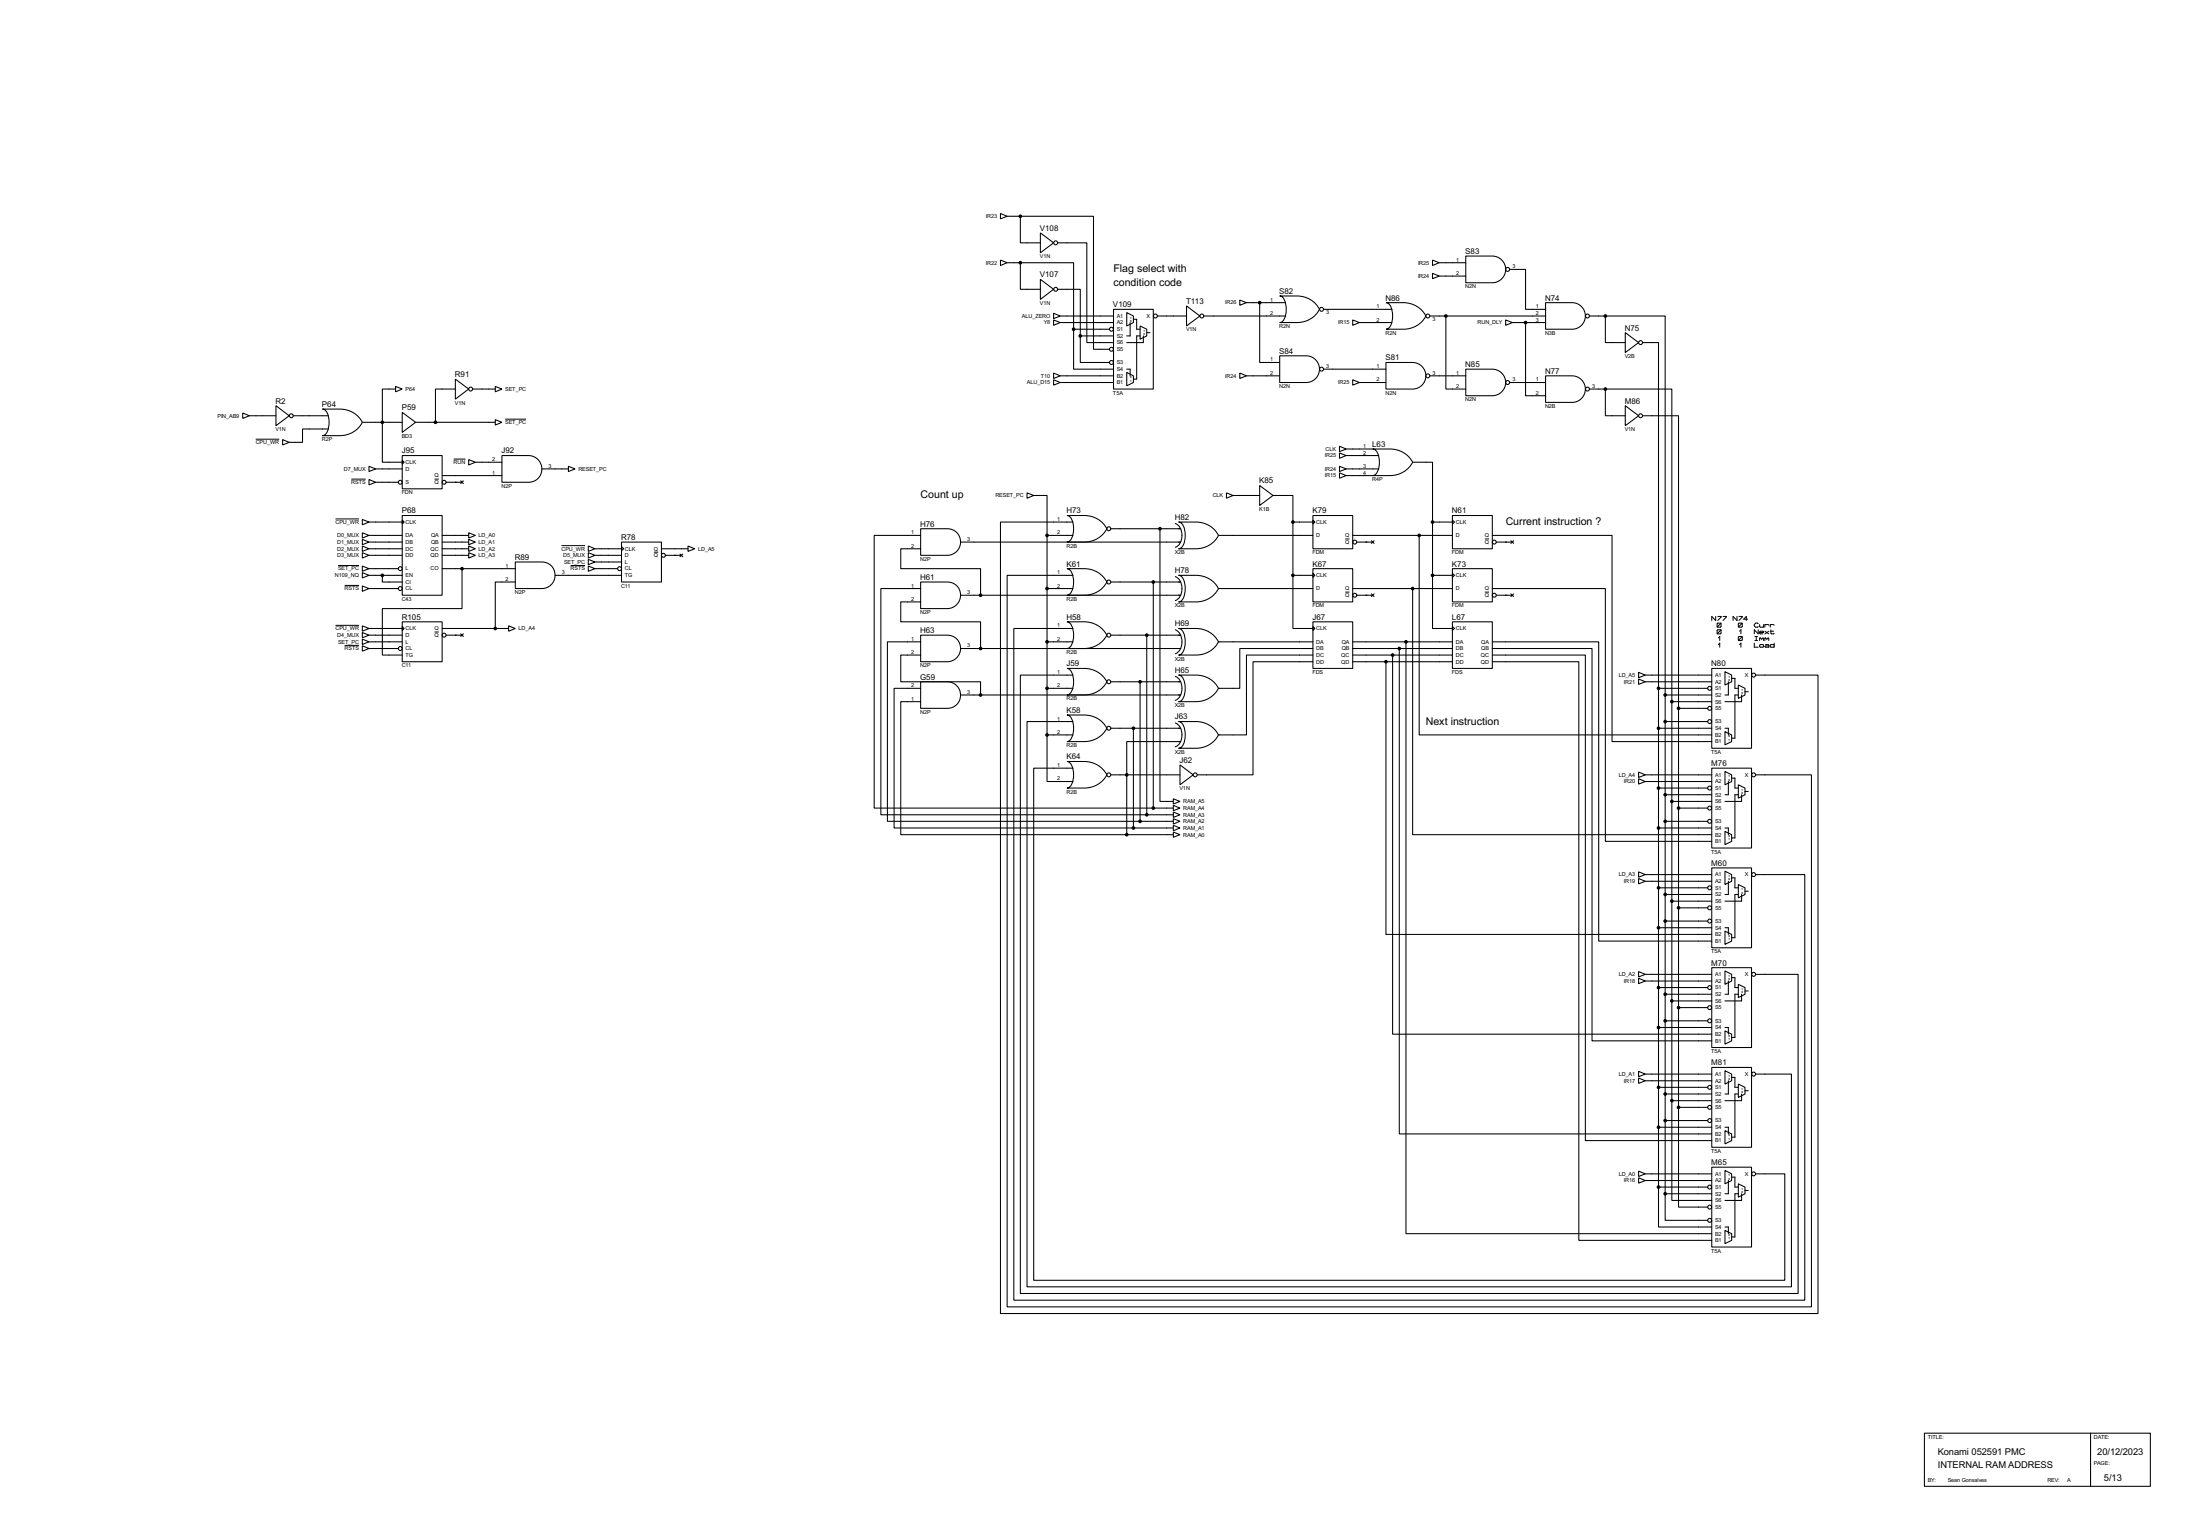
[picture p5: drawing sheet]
<svg xmlns="http://www.w3.org/2000/svg" width="841mm" height="587mm" viewBox="0 0 841 587" stroke-linecap="round" stroke-linejoin="round" font-family="sans-serif">
<g fill="none" stroke="#000" stroke-width=".4">
<path d="M382.3 99.4l2.6 1-2.6 1zM382.3 81.6l2.6 1-2.6 1zM384.9 82.6h5M389.9 82.6v10.2h7.7M389.9 82.6h28v50.8h6.1M397.6 89l5 3.8-5 3.8zM404.2 92.8h11.1v38.1h10.2M547.4 99.4l2.6 1-2.6 1zM560.1 97.8h10.2a5.1 5.1 0 0 1 5.1 5.1 5.1 5.1 0 0 1-5.1 5.1h-10.2zM384.9 100.4h5M389.9 100.4v10.1h7.7M389.9 100.4h20.4v25.4"/>
<path d="M397.6 106.7l5 3.8-5 3.9zM402.6 119.7l2.6 1-2.6 1zM404.2 110.5h8.6v17.8M425.5 118.2h15.2v30.4h-15.2zM430.6 119.4l2.5 1.3v2.5l-2.5 1.3zM453.4 116.9l5.1 3.8-5.1 3.8zM473.8 114.6l2.5 1-2.5 1zM476.3 115.6h15M481.4 115.6v22.9h7.6M489 113.1h6.6a9.5 9.5 0 0 1 8.6 5.1 9.4 9.4 0 0 1-8.6 5h-6.6a3.1 3.1 0 0 0 2.3-3.1 7.9 7.9 0 0 0-1.3-6.6zM505.8 118.2h26.1M529.6 115.6h6.6a9.5 9.5 0 0 1 8.7 5.1 9.5 9.5 0 0 1-8.7 5.1h-6.6a3.2 3.2 0 0 0 2.4-3.2 7.8 7.8 0 0 0-1.3-6.6z"/>
<path d="M547.4 104.4l2.6 1.1-2.6 1zM550 100.4h10.1M550 105.5h10.1M576.9 102.9h6.1v15.3h7.6M590.6 115.6h10.2a5.1 5.1 0 0 1 5 5.1 5.1 5.1 0 0 1-5 5.1h-10.2zM402.6 122.2l2.6 1-2.6 1.1zM405.2 120.7h20.3M405.2 123.2h20.3M410.3 125.8v15.2h15.2M410.3 125.8h13.7M412.8 128.3v10.2h11.2M412.8 128.3h12.7"/>
<path d="M431.9 123.2v5.1h-1.3M433.1 122h1.3v3.8h1.3M435.7 124.5l2.5 1.3v2.5l-2.5 1.3zM435.7 128.3h-1.3v16.5h-1.3M436.9 128.3v2.6h-6.3M438.2 127.1h1.3M442.3 120.7h11.1M460 120.7h31.3M489 135.9h10.2a5.1 5.1 0 0 1 5 5.1 5.1 5.1 0 0 1-5 5.1h-10.2zM516.9 122.2l2.6 1-2.6 1.1zM519.5 123.2h12.4M529.6 138.5h10.2a5.1 5.1 0 0 1 5.1 5 5.1 5.1 0 0 1-5.1 5.1h-10.2z"/>
<path d="M546.4 120.7h44.2M552.5 120.7v27.9h7.6M575.4 122.2l2.5 1-2.5 1.1zM577.9 123.2h12.7M583 123.2v28h7.6M607.4 120.7h6.1M613.5 120.7v10.2h7.6M613.5 120.7h22.8v144.8M621.1 127.1l5.1 3.8-5.1 3.8zM627.7 130.9h6.1v132M92.8 157.8l2.5 1-2.5 1zM95.3 158.8h10.2"/>
<path d="M105.5 155l5 3.8-5 3.8zM112.1 158.8h13.4M123.2 156.3h6.6a9.5 9.5 0 0 1 8.7 5 9.5 9.5 0 0 1-8.7 5.1h-6.6a3.2 3.2 0 0 0 2.4-3.1 7.7 7.7 0 0 0-1.3-6.6zM151.2 147.6l2.5 1-2.5 1.1zM151.2 148.6h-5.1v28h7.6M153.7 157.5l5.1 3.8-5.1 3.9zM174 144.8l5.1 3.8-5.1 3.9zM174 148.6h-7.6v12.7M180.6 148.6h8.7M189.3 147.6l2.5 1-2.5 1.1zM402.6 142.5l2.6 1.1-2.6 1zM402.6 145.1l2.6 1-2.6 1z"/>
<path d="M405.2 146.1h20.3M405.2 143.6h20.3M430.6 142.3l2.5 1.3v2.5l-2.5 1.3zM430.6 141h1.3v2.6M473.8 142.5l2.5 1.1-2.5 1zM476.3 143.6h12.7M505.8 141h23.8M516.9 145.1l2.6 1-2.6 1zM519.5 146.1h10.1M546.4 143.6h13.7M560.1 141h10.2a5.1 5.1 0 0 1 5.1 5.1 5.1 5.1 0 0 1-5.1 5.1h-10.2zM576.9 146.1h13.7"/>
<path d="M590.6 143.6h10.2a5.1 5.1 0 0 1 5 5 5.1 5.1 0 0 1-5 5.1h-10.2zM607.4 148.6h6.1M613.5 148.6v10.2h7.6M613.5 148.6h25.4v119.4M621.1 155l5.1 3.8-5.1 3.8zM627.7 158.8h13.7v111.8M108 167.9l2.5 1.1-2.5 1zM125.5 163.9h-9.9v5.1h-5.1M138.5 161.3h15.2M141 178.1l2.6 1-2.6 1zM143.6 179.1h10.1M153.7 174h15.3v12.7h-15.3z"/>
<path d="M153.7 175.8l.8 .8-.8 .7zM158.8 161.3h30.5M179.1 175.6l2.6 1-2.6 1zM181.7 176.6h10.1M189.3 160.3l2.5 1-2.5 1.1zM191.8 174h10.2a5.1 5.1 0 0 1 5.1 5.1 5.1 5.1 0 0 1-5.1 5.1h-10.2zM207.1 179.1h10.1M217.2 178.1l2.6 1-2.6 1zM511.9 170.5l2.5 1-2.5 1zM511.9 173l2.5 1-2.5 1.1zM511.9 178.1l2.5 1-2.5 1zM514.4 171.5h10.2"/>
<path d="M514.4 174h12.5M514.4 179.1h12.5M524.6 171.5h6.6a9.6 9.6 0 0 1 8.6 5.1 9.6 9.6 0 0 1-8.6 5.1h-6.6a4.5 4.5 0 0 0 2.5-5.1l-.4-2.9a2.81 2.81 0 0 0-2.1-2.2zM539.8 176.6h7.6v22.8M138.5 198.4l2.5 1-2.5 1.1zM141 183.2l2.6 1-2.6 1zM141 199.4h12.7M143.6 184.2h8.6M153.7 196.9h15.3v30.5h-15.3zM153.7 198.7l.8 .7-.8 .8zM169 181.7h22.8M170.5 184.2h6.1"/>
<path d="M176.1 183.7l1 1M177.1 183.7l-1 1M392.5 188.3l2.5 1-2.5 1zM395 189.3h5.1v15.2M407.7 196.9h6.6a9.6 9.6 0 0 1 8.7 5.1 9.6 9.6 0 0 1-8.7 5.1h-6.6a4.5 4.5 0 0 0 2.6-5.1l-.5-2.9a2.81 2.81 0 0 0-2.1-2.2zM410 199.4h-27.7v302.3h312.4v-243.8h-23.8M449.1 200a5.3 5.3 0 0 1 0 9.1M450.4 199.4h6.6a9.5 9.5 0 0 1 8.6 5.1 9.5 9.5 0 0 1-8.6 5.1h-6.6a3.2 3.2 0 0 0 2.3-3.1 7.8 7.8 0 0 0-1.3-6.7zM468.7 188.3l2.5 1-2.5 1zM471.2 189.3h10.2M481.4 185.5l5.1 3.8-5.1 3.8zM486.5 189.3h7.6v10.1"/>
<path d="M494.1 199.4v20.4M494.1 199.4h7.6M501.7 196.9h15.2v12.7h-15.2zM501.7 198.7l.8 .7-.8 .8zM511.9 180.6l2.5 1.1-2.5 1zM514.4 181.7h10.2M547.4 199.4h7.6M547.4 199.4v20.4M555 196.9h15.3v12.7h-15.3zM555 198.7l.8 .7-.8 .8zM138.5 203.5l2.5 1-2.5 1zM138.5 218.7l2.5 1.1-2.5 1z"/>
<path d="M138.5 216.2l2.5 1-2.5 1zM138.5 211.1l2.5 1-2.5 1.1zM138.5 208.6l2.5 1-2.5 1zM138.5 206l2.5 1.1-2.5 1zM141 204.5h12.7M141 207.1h12.7M141 219.8h12.7M141 209.6h12.7M141 212.1h12.7M141 217.2h11.2M146.1 219.8v2.5h7.6M169 204.5h10.1"/>
<path d="M169 207.1h10.1M169 209.6h10.1M169 212.1h10.1M169 217.2h27.9M176.6 217.2v15.3h-30.5v17.7h7.6M179.1 203.5l2.6 1-2.6 1zM179.1 206l2.6 1.1-2.6 1zM179.1 208.6l2.6 1-2.6 1zM179.1 211.1l2.6 1-2.6 1.1zM196.9 214.7h10.2a5.1 5.1 0 0 1 5 5 5.1 5.1 0 0 1-5 5.1h-10.2zM212.1 219.8h25.4M224.8 211.1l2.6 1-2.6 1.1z"/>
<path d="M224.8 213.7l2.6 1-2.6 1zM224.8 208.6l2.6 1-2.6 1zM224.8 216.2l2.6 1-2.6 1zM227.4 209.6h10.1M227.4 212.1h10.1M227.4 217.2h8.6M227.4 214.7h10.1M237.5 207.1h15.3v15.2h-15.3zM237.5 208.8l.8 .8-.8 .8zM252.8 209.6h10.1M254.3 212.1h6.1M259.9 211.6l1 1.1"/>
<path d="M260.9 211.6l-1 1.1M262.9 208.6l2.6 1-2.6 1zM351.8 202h10.2a5.1 5.1 0 0 1 5.1 5 5.1 5.1 0 0 1-5.1 5.1h-10.2zM351.8 204.5h-17.7v104.2h106.6M351.8 209.6h-7.6v7.6h30.5v10.2M367.1 207.1h84.1M400.1 204.5v76.2M400.1 204.5h9.9M407.7 217.2h6.6a9.6 9.6 0 0 1 8.7 5.1 9.6 9.6 0 0 1-8.7 5.1h-6.6a4.4 4.4 0 0 0 2.6-5.1 4.5 4.5 0 0 0-2.6-5.1zM410 219.8h-25.1v279.4h307.3v-203.2h-21.3M424.5 202h26.7M443.3 202v104.1h5.1"/>
<path d="M450.4 219.8h6.6a9.4 9.4 0 0 1 8.6 5 9.5 9.5 0 0 1-8.6 5.1h-6.6a3.2 3.2 0 0 0 2.3-3.1 7.7 7.7 0 0 0-1.3-6.6zM465.6 204.5h36.1M494.1 219.8v20.3h7.6M494.1 219.8h7.6M501.7 217.2h15.2v12.7h-15.2zM501.7 219l.8 .8-.8 .7zM516.9 204.5h38.1M518.5 207.1h6.1M524.1 206.6l1 1M525.1 206.6l-1 1M542.3 204.5v76.2h111.8M547.4 219.8v20.3h7.6"/>
<path d="M547.4 219.8h7.6M555 217.2h15.3v12.7h-15.3zM555 219l.8 .8-.8 .7zM570.3 204.5h45.7v78.8h38.1M571.8 207.1h6.1M577.4 206.6l1 1M578.4 206.6l-1 1M138.5 223.8l2.5 1-2.5 1.1zM138.5 239.1l2.5 1-2.5 1zM141 224.8h11.2M153.7 237.5h15.3v15.3h-15.3zM153.7 239.3l.8 .8-.8 .7z"/>
<path d="M194.4 239.1l2.5 1-2.5 1zM196.9 222.3h-7.6v17.8M351.8 222.3h10.2a5.1 5.1 0 0 1 5.1 5.1 5.1 5.1 0 0 1-5.1 5.1h-10.2zM351.8 229.9h-7.6v7.6h30.5v10.2M351.8 224.8h-15.2v86.4h101.6M367.1 227.4h84.1M400.1 224.8h9.9M407.7 237.5h6.6a9.6 9.6 0 0 1 8.7 5.1 9.6 9.6 0 0 1-8.7 5.1h-6.6a4.5 4.5 0 0 0 2.6-5.1 4.5 4.5 0 0 0-2.6-5.1zM424.5 222.3h26.7M440.7 222.3v86.4M449.1 220.3a5.4 5.4 0 0 1 0 9.1M465.6 224.8h36.1"/>
<path d="M501.7 237.5h15.2v17.8h-15.2zM501.7 239.3l.8 .8-.8 .7zM516.9 224.8h38.1M518.5 227.4h6.1M524.1 226.9l1 1M525.1 226.9l-1 1M539.8 224.8v94h114.3M555 237.5h15.3v17.8h-15.3zM555 239.3l.8 .8-.8 .7zM570.3 224.8h43.2v96.6h40.6M571.8 227.4h6.1M577.4 226.9l1 1"/>
<path d="M578.4 226.9l-1 1M138.5 241.6l2.5 1-2.5 1zM138.5 244.1l2.5 1.1-2.5 1zM138.5 246.7l2.5 1-2.5 1zM141 245.2h12.7M141 242.6h12.7M141 247.7h11.2M141 240.1h12.7M169 240.1h25.4M170.5 242.6h6.1M176.1 242.1l1 1M177.1 242.1l-1 1"/>
<path d="M351.8 242.6h10.2a5.1 5.1 0 0 1 5.1 5.1 5.1 5.1 0 0 1-5.1 5.1h-10.2zM351.8 245.2h-12.7v68.5h96.6M351.8 250.2h-7.6v10.2h30.5v5.1M367.1 247.7h84.1M400.1 245.2h9.9M407.7 255.3h6.6a9.6 9.6 0 0 1 8.7 5.1 9.6 9.6 0 0 1-8.7 5.1h-6.6a4.4 4.4 0 0 0 2.6-5.1 4.5 4.5 0 0 0-2.6-5.1zM410 240.1h-22.6v256.5h302.3v-162.5h-18.8M410 257.9h-20.1v236.2h297.2v-121.9h-16.2M424.5 242.6h26.7M438.2 242.6v68.6M449.1 240.6a5.5 5.5 0 0 1 .6 8.9l-.6 .2M449.1 258.4a5.4 5.4 0 0 1 0 9.1"/>
<path d="M450.4 240.1h6.6a9.5 9.5 0 0 1 8.6 5.1 9.4 9.4 0 0 1-8.6 5h-6.6a3.1 3.1 0 0 0 2.3-3.1 7.8 7.8 0 0 0-1.3-6.6zM450.4 257.9h6.6a9.4 9.4 0 0 1 8.6 5 9.5 9.5 0 0 1-8.6 5.1h-6.6a3.2 3.2 0 0 0 2.3-3.1 7.7 7.7 0 0 0-1.3-6.6zM465.6 245.2h36.1M501.7 247.7h-27.9v15.2h-8.2M501.7 250.2h-25.4v30.5h-10.7M501.7 252.8h-22.9v43.2h-21.3M516.9 245.2h38.1M516.9 247.7h38.1M516.9 252.8h38.1M516.9 250.2h38.1M529.6 252.8v104.1h124.5M532.2 250.2v144.8h121.9"/>
<path d="M534.7 247.7v185.4h119.4M537.3 245.2v226h116.8M570.3 245.2h40.6v114.3h43.2M570.3 247.7h38.1v149.9h45.7M570.3 250.2h35.5v185.5h48.3M570.3 252.8h33v221h50.8M626.2 259.4l2.5 1-2.5 1zM626.2 256.8l2.5 1.1-2.5 1zM628.7 257.9h25.4M654.1 255.3h15.2v30.5h-15.2zM659.2 256.6l2.5 1.3v2.5l-2.5 1.3zM661.7 259.1h1.3v3.8h1.3"/>
<path d="M351.8 260.4h10.2a5.1 5.1 0 0 1 5.1 5.1 5.1 5.1 0 0 1-5.1 5.1h-10.2zM351.8 268h-7.6v50.8h86.4M351.8 262.9h-10.1v53.4h91.4M367.1 265.5h84.1M400.1 262.9h9.9M407.7 273.1h6.6a9.6 9.6 0 0 1 8.7 5.1 9.6 9.6 0 0 1-8.7 5.1h-6.6a4.5 4.5 0 0 0 2.6-5.1l-.5-2.9a2.81 2.81 0 0 0-2.1-2.2zM410 275.6h-17.5v215.9h292.1v-81.2h-13.7M424.5 260.4h26.7M424.5 278.2h26.7M433.1 278.2v38.1M435.7 260.4v53.3M449.1 276.2a5.3 5.3 0 0 1 0 9.1"/>
<path d="M450.4 275.6h6.6a9.5 9.5 0 0 1 8.6 5.1 9.5 9.5 0 0 1-8.6 5.1h-6.6a3.2 3.2 0 0 0 2.3-3.1 7.8 7.8 0 0 0-1.3-6.7zM628.7 260.4h25.4M633.8 262.9h18.8M633.8 262.9v190.5M633.8 278.2h20.3M636.3 265.5v190.5M636.3 265.5h17.8M636.3 275.6h16.3M638.9 268v152.4M638.9 268h15.2M641.4 270.6v152.4M641.4 270.6h11.2"/>
<path d="M659.2 279.5l2.5 1.2v2.6l-2.5 1.2zM659.2 278.2h1.3v2.5M660.5 260.4v5.1h-1.3M664.3 261.7l2.5 1.2v2.6l-2.5 1.3zM664.3 265.5h-1.3v16.5h-1.3M665.5 265.5v2.5h-6.3M666.8 264.2h1.3M400.1 280.7v17.8h9.9M400.1 280.7h9.9M407.7 290.9h6.6a9.6 9.6 0 0 1 8.7 5.1 9.6 9.6 0 0 1-8.7 5h-6.6a3.2 3.2 0 0 0 2.4-3.1 7.7 7.7 0 0 0-1.4-6.6zM410 293.4h-15v195.6h287v-40.6h-11.1M424.5 296h26.4"/>
<path d="M450.9 292.2l5.1 3.8-5.1 3.8zM451.2 283.3h-20.6v35.5M626.2 297.5l2.5 1-2.5 1zM626.2 294.9l2.5 1.1-2.5 1zM628.7 298.5h25.4M628.7 296h25.4M654.1 293.4h15.2v30.5h-15.2zM659.2 294.7l2.5 1.3v2.5l-2.5 1.3zM660.5 298.5v5.1h-1.3M661.7 297.2h1.3v3.8h1.3M664.3 299.8l2.5 1.2v2.6l-2.5 1.3zM430.6 318.8h17.8"/>
<path d="M433.1 316.3h15.3M435.7 313.7h12.7M438.2 311.2h10.2M440.7 308.7h7.7M448.4 305.1l2.5 1-2.5 1zM448.4 307.6l2.5 1.1-2.5 1zM448.4 310.2l2.5 1-2.5 1zM448.4 312.7l2.5 1-2.5 1.1zM448.4 315.3l2.5 1-2.5 1zM448.4 317.8l2.5 1-2.5 1zM633.8 316.3h20.3M633.8 301h18.8"/>
<path d="M636.3 313.7h16.3M636.3 303.6h17.8M638.9 306.1h15.2M641.4 308.7h11.2M659.2 317.6l2.5 1.2v2.6l-2.5 1.2zM659.2 316.3h1.3v2.5M664.3 303.6h-1.3v16.5h-1.3M665.5 303.6v2.5h-6.3M666.8 302.3h1.3M626.2 335.6l2.5 1-2.5 1zM626.2 333l2.5 1.1-2.5 1zM628.7 336.6h25.4"/>
<path d="M628.7 334.1h25.4M633.8 339.1h18.8M654.1 331.5h15.2v30.5h-15.2zM659.2 332.8l2.5 1.3v2.5l-2.5 1.3zM660.5 336.6v5.1h-1.3M661.7 335.3h1.3v3.8h1.3M664.3 337.9l2.5 1.2v2.6l-2.5 1.3zM633.8 354.4h20.3M636.3 351.8h16.3M636.3 341.7h17.8M638.9 344.2h15.2M641.4 346.8h11.2"/>
<path d="M659.2 355.7l2.5 1.2v2.6l-2.5 1.2zM659.2 354.4h1.3v2.5M664.3 341.7h-1.3v16.5h-1.3M665.5 341.7v2.5h-6.3M666.8 340.4h1.3M626.2 373.7l2.5 1-2.5 1zM626.2 371.1l2.5 1.1-2.5 1zM628.7 374.7h25.4M628.7 372.2h25.4M633.8 377.2h18.8M636.3 379.8h17.8M654.1 369.6h15.2v30.5h-15.2z"/>
<path d="M659.2 370.9l2.5 1.3v2.5l-2.5 1.3zM660.5 374.7v5.1h-1.3M661.7 373.4h1.3v3.8h1.3M664.3 376l2.5 1.2v2.6l-2.5 1.3zM664.3 379.8h-1.3v16.5h-1.3M665.5 379.8v2.5h-6.3M666.8 378.5h1.3M633.8 392.5h20.3M636.3 389.9h16.3M638.9 382.3h15.2M641.4 384.9h11.2M659.2 393.8l2.5 1.2v2.6l-2.5 1.2z"/>
<path d="M659.2 392.5h1.3v2.5M626.2 411.8l2.5 1-2.5 1zM626.2 409.2l2.5 1.1-2.5 1zM628.7 412.8h25.4M628.7 410.3h25.4M633.8 415.3h18.8M636.3 417.9h17.8M654.1 407.7h15.2v30.5h-15.2zM659.2 409l2.5 1.3v2.5l-2.5 1.3zM660.5 412.8v5.1h-1.3M661.7 411.5h1.3v3.8h1.3M664.3 414.1l2.5 1.2v2.6l-2.5 1.3z"/>
<path d="M664.3 417.9h-1.3v16.5h-1.3M665.5 417.9v2.5h-6.3M666.8 416.6h1.3M633.8 430.6h20.3M636.3 428h16.3M638.9 420.4v38.1h15.2M638.9 420.4h15.2M641.4 423v38.1h11.2M641.4 423h11.2M659.2 431.9l2.5 1.2v2.6l-2.5 1.2zM659.2 430.6h1.3v2.5M626.2 449.9l2.5 1-2.5 1z"/>
<path d="M626.2 447.3l2.5 1.1-2.5 1zM628.7 450.9h25.4M628.7 448.4h25.4M633.8 453.4v15.3h20.3M633.8 453.4h18.8M636.3 456v10.1h16.3M636.3 456h17.8M654.1 445.8h15.2v30.5h-15.2zM659.2 447.1l2.5 1.3v2.5l-2.5 1.3zM660.5 450.9v5.1h-1.3M661.7 449.6h1.3v3.8h1.3M664.3 452.2l2.5 1.2v2.6l-2.5 1.3z"/>
<path d="M664.3 456h-1.3v16.5h-1.3M665.5 456v2.5h-6.3M666.8 454.7h1.3M659.2 470l2.5 1.2v2.6l-2.5 1.2zM659.2 468.7h1.3v2.5M735.4 547.4h86.3v20.3h-86.3zM798.9 547.4v20.3"/>
<circle cx="403.4" cy="92.8" r=".75"/>
<circle cx="403.4" cy="110.5" r=".75"/>
<circle cx="505" cy="118.2" r=".75"/>
<circle cx="576.1" cy="102.9" r=".75"/>
<circle cx="424.7" cy="133.4" r=".75"/>
<circle cx="424.7" cy="125.8" r=".75"/>
<circle cx="424.7" cy="138.5" r=".75"/>
<circle cx="441.5" cy="120.7" r=".75"/>
<circle cx="459.2" cy="120.7" r=".75"/>
<circle cx="545.6" cy="120.7" r=".75"/>
<circle cx="606.6" cy="120.7" r=".75"/>
<circle cx="626.9" cy="130.9" r=".75"/>
<circle cx="111.3" cy="158.8" r=".75"/>
<circle cx="179.8" cy="148.6" r=".75"/>
<circle cx="505" cy="141" r=".75"/>
<circle cx="545.6" cy="143.6" r=".75"/>
<circle cx="576.1" cy="146.1" r=".75"/>
<circle cx="606.6" cy="148.6" r=".75"/>
<circle cx="626.9" cy="158.8" r=".75"/>
<circle cx="152.9" cy="184.2" r=".75"/>
<circle cx="169.7" cy="184.2" r=".75"/>
<circle cx="152.9" cy="217.2" r=".75"/>
<circle cx="236.7" cy="217.2" r=".75"/>
<circle cx="253.5" cy="212.1" r=".75"/>
<circle cx="423.7" cy="202" r=".75"/>
<circle cx="517.7" cy="207.1" r=".75"/>
<circle cx="571" cy="207.1" r=".75"/>
<circle cx="152.9" cy="224.8" r=".75"/>
<circle cx="423.7" cy="222.3" r=".75"/>
<circle cx="517.7" cy="227.4" r=".75"/>
<circle cx="571" cy="227.4" r=".75"/>
<circle cx="152.9" cy="247.7" r=".75"/>
<circle cx="169.7" cy="242.6" r=".75"/>
<circle cx="423.7" cy="242.6" r=".75"/>
<circle cx="670.1" cy="257.9" r=".75"/>
<circle cx="423.7" cy="278.2" r=".75"/>
<circle cx="423.7" cy="260.4" r=".75"/>
<circle cx="653.3" cy="275.6" r=".75"/>
<circle cx="653.3" cy="270.6" r=".75"/>
<circle cx="653.3" cy="262.9" r=".75"/>
<circle cx="423.7" cy="296" r=".75"/>
<circle cx="456.7" cy="296" r=".75"/>
<circle cx="670.1" cy="296" r=".75"/>
<circle cx="653.3" cy="313.7" r=".75"/>
<circle cx="653.3" cy="301" r=".75"/>
<circle cx="653.3" cy="308.7" r=".75"/>
<circle cx="653.3" cy="339.1" r=".75"/>
<circle cx="670.1" cy="334.1" r=".75"/>
<circle cx="653.3" cy="346.8" r=".75"/>
<circle cx="653.3" cy="351.8" r=".75"/>
<circle cx="653.3" cy="377.2" r=".75"/>
<circle cx="670.1" cy="372.2" r=".75"/>
<circle cx="653.3" cy="384.9" r=".75"/>
<circle cx="653.3" cy="389.9" r=".75"/>
<circle cx="653.3" cy="415.3" r=".75"/>
<circle cx="670.1" cy="410.3" r=".75"/>
<circle cx="653.3" cy="428" r=".75"/>
<circle cx="653.3" cy="423" r=".75"/>
<circle cx="653.3" cy="453.4" r=".75"/>
<circle cx="670.1" cy="448.4" r=".75"/>
<circle cx="653.3" cy="466.1" r=".75"/>
<circle cx="653.3" cy="461.1" r=".75"/>
</g>
<g fill="#000">
<circle cx="174" cy="184.2" r=".2"/>
<circle cx="257.9" cy="212.1" r=".2"/>
<circle cx="522" cy="207.1" r=".2"/>
<circle cx="575.4" cy="207.1" r=".2"/>
<circle cx="522" cy="227.4" r=".2"/>
<circle cx="575.4" cy="227.4" r=".2"/>
<circle cx="174" cy="242.6" r=".2"/>
</g>
<g fill="#000" stroke="#000" stroke-width=".4">
<circle cx="389.9" cy="82.6" r=".5"/>
<circle cx="389.9" cy="100.4" r=".5"/>
<circle cx="481.3" cy="115.6" r=".5"/>
<circle cx="410.2" cy="125.8" r=".5"/>
<circle cx="412.8" cy="128.3" r=".5"/>
<circle cx="552.5" cy="120.7" r=".5"/>
<circle cx="582.9" cy="123.2" r=".5"/>
<circle cx="613.4" cy="120.7" r=".5"/>
<circle cx="613.4" cy="148.6" r=".5"/>
<circle cx="146.1" cy="161.3" r=".5"/>
<circle cx="166.4" cy="161.3" r=".5"/>
<circle cx="494" cy="199.4" r=".5"/>
<circle cx="547.4" cy="199.4" r=".5"/>
<circle cx="146.1" cy="219.8" r=".5"/>
<circle cx="176.5" cy="217.2" r=".5"/>
<circle cx="400.1" cy="204.5" r=".5"/>
<circle cx="443.2" cy="202" r=".5"/>
<circle cx="494" cy="219.8" r=".5"/>
<circle cx="542.3" cy="204.5" r=".5"/>
<circle cx="547.4" cy="219.8" r=".5"/>
<circle cx="374.7" cy="227.4" r=".5"/>
<circle cx="400.1" cy="224.8" r=".5"/>
<circle cx="440.7" cy="222.3" r=".5"/>
<circle cx="539.8" cy="224.8" r=".5"/>
<circle cx="189.2" cy="240.1" r=".5"/>
<circle cx="374.7" cy="247.7" r=".5"/>
<circle cx="400.1" cy="245.2" r=".5"/>
<circle cx="438.2" cy="242.6" r=".5"/>
<circle cx="529.6" cy="252.8" r=".5"/>
<circle cx="532.1" cy="250.2" r=".5"/>
<circle cx="534.7" cy="247.7" r=".5"/>
<circle cx="537.2" cy="245.2" r=".5"/>
<circle cx="374.7" cy="265.5" r=".5"/>
<circle cx="400.1" cy="262.9" r=".5"/>
<circle cx="433.1" cy="278.2" r=".5"/>
<circle cx="435.6" cy="260.4" r=".5"/>
<circle cx="633.7" cy="262.9" r=".5"/>
<circle cx="633.7" cy="278.2" r=".5"/>
<circle cx="636.3" cy="265.5" r=".5"/>
<circle cx="636.3" cy="275.6" r=".5"/>
<circle cx="638.8" cy="268" r=".5"/>
<circle cx="641.4" cy="270.6" r=".5"/>
<circle cx="400.1" cy="280.7" r=".5"/>
<circle cx="430.5" cy="296" r=".5"/>
<circle cx="430.5" cy="318.8" r=".5"/>
<circle cx="433.1" cy="316.3" r=".5"/>
<circle cx="435.6" cy="313.7" r=".5"/>
<circle cx="438.2" cy="311.2" r=".5"/>
<circle cx="440.7" cy="308.7" r=".5"/>
<circle cx="633.7" cy="301" r=".5"/>
<circle cx="633.7" cy="316.3" r=".5"/>
<circle cx="636.3" cy="313.7" r=".5"/>
<circle cx="636.3" cy="303.6" r=".5"/>
<circle cx="638.8" cy="306.1" r=".5"/>
<circle cx="641.4" cy="308.7" r=".5"/>
<circle cx="633.7" cy="339.1" r=".5"/>
<circle cx="633.7" cy="354.4" r=".5"/>
<circle cx="636.3" cy="351.8" r=".5"/>
<circle cx="636.3" cy="341.7" r=".5"/>
<circle cx="638.8" cy="344.2" r=".5"/>
<circle cx="641.4" cy="346.8" r=".5"/>
<circle cx="633.7" cy="377.2" r=".5"/>
<circle cx="636.3" cy="379.8" r=".5"/>
<circle cx="633.7" cy="392.5" r=".5"/>
<circle cx="636.3" cy="389.9" r=".5"/>
<circle cx="638.8" cy="382.3" r=".5"/>
<circle cx="641.4" cy="384.9" r=".5"/>
<circle cx="633.7" cy="415.3" r=".5"/>
<circle cx="636.3" cy="417.9" r=".5"/>
<circle cx="633.7" cy="430.6" r=".5"/>
<circle cx="636.3" cy="428" r=".5"/>
<circle cx="638.8" cy="420.4" r=".5"/>
<circle cx="641.4" cy="423" r=".5"/>
<circle cx="633.7" cy="453.4" r=".5"/>
<circle cx="636.3" cy="456" r=".5"/>
</g>
<g fill="none" stroke="#000" stroke-width=".38">
<path d="M97.7 167.8h9M173.4 175.4h4.5M193.1 160.1h8M128.2 198.2h9M134.3 183h5.5M166.1 183h1.6M129.2 216h8M214.6 208.4h9M218.1 216h5.5M249.9 210.9h1.6M514.1 205.9h1.6M567.4 205.9h1.6"/>
<path d="M128.2 238.9h9M131.7 223.6h5.5M514.1 226.2h1.6M567.4 226.2h1.6M655.6 235.5v1.5l-1.5-1.5v1.5M656.2 238.3l.2-.3h1l.3 .3v1l-.3 .3h-1l-.2-.3zM656.4 235.5h1.3l-1.3 1.5M657.7 238l-1.5 1.6M658.4 235.5h1.3l-1.3 1.5M663.8 235.5v1.5l-1.5-1.5v1.5M664.3 238.3l.2-.3h1l.3 .3v1l-.3 .3h-1l-.2-.3zM664.5 235.5h1.3l-1.3 1.5"/>
<path d="M665.8 238l-1.5 1.6M667.8 236.5h-1.5l1-1v1.5M671.9 238.3l-1-.3-.5 .6v.5l.5 .5 1-.3M672.4 238.6l.3 1h1l.2-.3M673.9 238.6v1M674.4 238.8l.3-.2h1l.2 .2M674.4 238.6v1M676.5 238.8l.2-.2h1l.3 .2M676.5 238.6v1M131.7 246.5h5.5M166.1 241.4h1.6M656.4 240.6h1l.3 .2v1.1l-.3 .2h-1l-.2-.2v-1.1z"/>
<path d="M656.7 243.7l.5-.6v1.6M656.7 246.2l.5-.5v1.5M657.7 240.6l-1.5 1.5M664.3 243.4l.2-.3h1l.3 .3v1l-.3 .3h-1l-.2-.3zM664.8 241.1l.5-.5v1.5M664.8 246.2l.5-.5v1.5M665.8 243.1l-1.5 1.6M670.4 245.7v1.5h1.5M670.6 243.1h1M670.6 244.7h1M671.1 243.1v1.6M671.9 240.6v1.5l-1.5-1.5v1.5"/>
<path d="M672.4 241.6h1.5l-.2-.5h-1l-.3 .3 .3 .7h1M672.4 243.7v1M672.4 243.9l.3-.2 .5 .5 .5-.5 .2 1M672.7 246.2h1l.2 .8-.2 .2h-1l-.3-.2zM674.4 243.7v1M674.4 241.1l1.5 1M674.4 243.9l.3-.2 .5 .5 .5-.5 .2 1M674.7 246.2h1l.2 .3v.7h-1.2l-.3-.2 .3-.3h1.2M675.9 241.1l-1.5 1M676.5 241.1h1.2M676.7 240.6v1.3l.3 .2 1-.2M678 246.5l-.3-.3h-1l-.2 .3 .2 .7h1l.3-.2"/>
<path d="M678 245.7v1.5"/>
</g>
<g font-size="4.6">
<text x="425.5" y="104">Flag select with</text>
<text x="425.5" y="109.1">condition code</text>
<text x="351.8" y="190.4">Count up</text>
<text x="575.4" y="200.6">Current instruction ?</text>
<text x="544.9" y="276.8">Next instruction</text>
</g>
<g font-size="4">
<text x="740.5" y="555.6">Konami 052591 PMC</text>
<text x="801.4" y="555.6">20/12/2023</text>
<text x="740.5" y="560.6">INTERNAL RAM ADDRESS</text>
<text x="804" y="565.7">5/13</text>
</g>
<g font-size="3.4">
<text x="397.4" y="88.2">V108</text>
<text x="559.9" y="97">S83</text>
<text x="397.4" y="105.9">V107</text>
<text x="488.8" y="112.2">S82</text>
<text x="425.3" y="117.4">V109</text>
<text x="453.2" y="116.1">T113</text>
<text x="529.4" y="114.8">N86</text>
<text x="590.4" y="114.8">N74</text>
<text x="620.9" y="126.3">N75</text>
<text x="488.8" y="135.1">S84</text>
<text x="529.4" y="137.6">S81</text>
<text x="173.8" y="144">R91</text>
<text x="559.9" y="140.2">N85</text>
<text x="590.4" y="142.8">N77</text>
<text x="105.3" y="154.2">R2</text>
<text x="123" y="155.5">P64</text>
<text x="620.9" y="154.2">M86</text>
<text x="153.5" y="156.7">P59</text>
<text x="153.5" y="173.2">J95</text>
<text x="191.6" y="173.2">J92</text>
<text x="524.4" y="170.7">L63</text>
<text x="481.2" y="184.7">K85</text>
<text x="153.5" y="196.1">P68</text>
<text x="407.5" y="196.1">H73</text>
<text x="501.5" y="196.1">K79</text>
<text x="554.8" y="196.1">N61</text>
<text x="351.6" y="201.1">H76</text>
<text x="448.9" y="198.6">H82</text>
<text x="237.3" y="206.3">R78</text>
<text x="196.7" y="213.8">R89</text>
<text x="351.6" y="221.5">H61</text>
<text x="407.5" y="216.4">K61</text>
<text x="448.9" y="219">H78</text>
<text x="501.5" y="216.4">K67</text>
<text x="554.8" y="216.4">K73</text>
<text x="153.5" y="236.7">R105</text>
<text x="407.5" y="236.7">H58</text>
<text x="448.9" y="239.3">H69</text>
<text x="501.5" y="236.7">J67</text>
<text x="554.8" y="236.7">L67</text>
<text x="351.6" y="241.8">H63</text>
<text x="407.5" y="254.5">J59</text>
<text x="448.9" y="257.1">H65</text>
<text x="653.9" y="254.5">N80</text>
<text x="351.6" y="259.6">G59</text>
<text x="407.5" y="272.3">K58</text>
<text x="448.9" y="274.8">J63</text>
<text x="407.5" y="290.1">K64</text>
<text x="450.7" y="291.4">J62</text>
<text x="653.9" y="292.6">M76</text>
<text x="653.9" y="330.7">M60</text>
<text x="653.9" y="368.8">M70</text>
<text x="653.9" y="406.9">M81</text>
<text x="653.9" y="445">M65</text>
</g>
<g font-size="2.4">
<text x="376.8" y="83.3">IR23</text>
<text x="376.8" y="101">IR22</text>
<text x="397.4" y="98.7">V1N</text>
<text x="541.9" y="101">IR25</text>
<text x="556.4" y="100">1</text>
<text x="541.9" y="106.2">IR24</text>
<text x="556.4" y="105.1">2</text>
<text x="577.9" y="102.5">3</text>
<text x="559.9" y="110.1">N2N</text>
<text x="397.4" y="116.4">V1N</text>
<text x="468.2" y="116.3">IR26</text>
<text x="485.3" y="115.2">1</text>
<text x="526" y="117.8">1</text>
<text x="586.9" y="117.8">1</text>
<text x="390.5" y="121.4">ALU_ZERO</text>
<text x="398.9" y="123.9">Y8</text>
<text x="426.8" y="121.4">A1</text>
<text x="426.8" y="123.9">A2</text>
<text x="438.1" y="121.4">X</text>
<text x="485.3" y="120.3">2</text>
<text x="488.8" y="125.3">R2N</text>
<text x="506.8" y="120">3</text>
<text x="511.4" y="123.9">IR15</text>
<text x="526" y="122.8">2</text>
<text x="547.4" y="122.6">3</text>
<text x="564.6" y="123.9">RUN_DLY</text>
<text x="586.9" y="120.3">2</text>
<text x="586.9" y="122.8">3</text>
<text x="426.8" y="129">S2</text>
<text x="426.8" y="131.6">S6</text>
<text x="426.8" y="126.4">S1</text>
<text x="453.2" y="126.6">V1N</text>
<text x="529.4" y="127.8">R2N</text>
<text x="590.4" y="127.8">N3B</text>
<text x="426.8" y="134.1">S5</text>
<text x="620.9" y="136.8">V2B</text>
<text x="426.8" y="141.7">S4</text>
<text x="426.8" y="139.1">S3</text>
<text x="485.3" y="138.1">1</text>
<text x="485.3" y="143.2">2</text>
<text x="506.8" y="140.6">3</text>
<text x="526" y="140.6">1</text>
<text x="547.4" y="143.2">3</text>
<text x="556.4" y="143.2">1</text>
<text x="155" y="149.3">P64</text>
<text x="193.1" y="149.3">SET_PC</text>
<text x="392.4" y="146.8">ALU_D15</text>
<text x="397.8" y="144.3">T10</text>
<text x="426.8" y="144.3">B2</text>
<text x="426.8" y="146.8">B1</text>
<text x="468.2" y="144.3">IR24</text>
<text x="488.8" y="148.2">N2N</text>
<text x="511.4" y="146.8">IR25</text>
<text x="526" y="145.7">2</text>
<text x="556.4" y="148.2">2</text>
<text x="577.9" y="145.7">3</text>
<text x="586.9" y="145.7">1</text>
<text x="608.4" y="148.2">3</text>
<text x="173.8" y="154.5">V1N</text>
<text x="425.3" y="150.7">T5A</text>
<text x="529.4" y="150.7">N2N</text>
<text x="559.9" y="153.2">N2N</text>
<text x="586.9" y="150.8">2</text>
<text x="590.4" y="155.8">N2B</text>
<text x="83.1" y="159.5">PIN_AB9</text>
<text x="105.3" y="164.7">V1N</text>
<text x="153.5" y="167.2">BD3</text>
<text x="193.1" y="162">SET_PC</text>
<text x="620.9" y="164.7">V1N</text>
<text x="97.7" y="169.7">CPU_WR</text>
<text x="123" y="168.5">R2P</text>
<text x="506.6" y="172.2">CLK</text>
<text x="520.9" y="171.1">1</text>
<text x="520.9" y="173.6">2</text>
<text x="131.5" y="179.8">D7_MUX</text>
<text x="155" y="177.2">CLK</text>
<text x="155" y="179.8">D</text>
<text x="173.4" y="177.2">RUN</text>
<text x="188.1" y="176.2">2</text>
<text x="209.6" y="178.7">3</text>
<text x="221" y="179.8">RESET_PC</text>
<text x="506.3" y="174.7">IR25</text>
<text x="506.3" y="179.8">IR24</text>
<text x="520.9" y="178.7">3</text>
<text x="134.3" y="184.9">RSTS</text>
<text x="155" y="184.9">S</text>
<text x="166.1" y="182.4">Q</text>
<text x="166.1" y="184.9">Q</text>
<text x="188.1" y="181.3">1</text>
<text x="506.3" y="182.4">IR15</text>
<text x="520.9" y="181.3">4</text>
<text x="524.4" y="183.8">R4P</text>
<text x="153.5" y="188.8">FDN</text>
<text x="191.6" y="186.3">N2P</text>
<text x="380.4" y="189.9">RESET_PC</text>
<text x="463.4" y="189.9">CLK</text>
<text x="481.2" y="195.2">K1B</text>
<text x="128.2" y="200.1">CPU_WR</text>
<text x="155" y="200.1">CLK</text>
<text x="404" y="199">1</text>
<text x="503" y="200.1">CLK</text>
<text x="556.3" y="200.1">CLK</text>
<text x="128.9" y="205.2">D0_MUX</text>
<text x="128.9" y="207.8">D1_MUX</text>
<text x="155" y="205.2">DA</text>
<text x="155" y="207.8">DB</text>
<text x="164.7" y="205.2">QA</text>
<text x="164.7" y="207.8">QB</text>
<text x="182.9" y="205.2">LD_A0</text>
<text x="182.9" y="207.8">LD_A1</text>
<text x="348.2" y="204.1">1</text>
<text x="348.2" y="209.2">2</text>
<text x="369.6" y="206.7">3</text>
<text x="404" y="204.1">2</text>
<text x="407.5" y="209.2">R2B</text>
<text x="503" y="205.2">D</text>
<text x="514.1" y="205.2">Q</text>
<text x="514.1" y="207.8">Q</text>
<text x="556.3" y="205.2">D</text>
<text x="567.4" y="205.2">Q</text>
<text x="567.4" y="207.8">Q</text>
<text x="128.9" y="212.8">D3_MUX</text>
<text x="128.9" y="210.3">D2_MUX</text>
<text x="155" y="210.3">DC</text>
<text x="155" y="212.8">DD</text>
<text x="164.6" y="210.3">QC</text>
<text x="164.6" y="212.8">QD</text>
<text x="182.9" y="210.3">LD_A2</text>
<text x="182.9" y="212.8">LD_A3</text>
<text x="214.6" y="210.3">CPU_WR</text>
<text x="215.3" y="212.8">D5_MUX</text>
<text x="215.5" y="215.3">SET_PC</text>
<text x="238.8" y="210.3">CLK</text>
<text x="238.8" y="212.8">D</text>
<text x="238.8" y="215.3">L</text>
<text x="249.9" y="210.3">Q</text>
<text x="249.9" y="212.8">Q</text>
<text x="266.8" y="210.3">LD_A5</text>
<text x="351.6" y="214.2">N2P</text>
<text x="448.9" y="211.7">X2B</text>
<text x="501.5" y="211.7">FDM</text>
<text x="554.8" y="211.7">FDM</text>
<text x="128" y="220.5">N109_NQ</text>
<text x="129.2" y="217.9">SET_PC</text>
<text x="155" y="220.5">EN</text>
<text x="155" y="217.9">L</text>
<text x="164.6" y="217.9">CO</text>
<text x="193.2" y="216.8">1</text>
<text x="193.2" y="221.9">2</text>
<text x="214.7" y="219.4">3</text>
<text x="218.1" y="217.9">RSTS</text>
<text x="238.8" y="220.5">TG</text>
<text x="238.8" y="217.9">CL</text>
<text x="404" y="219.4">1</text>
<text x="503" y="220.5">CLK</text>
<text x="556.3" y="220.5">CLK</text>
<text x="131.7" y="225.5">RSTS</text>
<text x="155" y="223">CI</text>
<text x="155" y="225.5">CL</text>
<text x="196.7" y="226.9">N2P</text>
<text x="237.3" y="224.4">C11</text>
<text x="348.2" y="224.4">1</text>
<text x="369.6" y="227">3</text>
<text x="404" y="224.4">2</text>
<text x="503" y="225.5">D</text>
<text x="514.1" y="225.5">Q</text>
<text x="556.3" y="225.5">D</text>
<text x="567.4" y="225.5">Q</text>
<text x="153.5" y="229.5">C43</text>
<text x="348.2" y="229.5">2</text>
<text x="407.5" y="229.5">R2B</text>
<text x="448.9" y="232">X2B</text>
<text x="501.5" y="232">FDM</text>
<text x="514.1" y="228.1">Q</text>
<text x="554.8" y="232">FDM</text>
<text x="567.4" y="228.1">Q</text>
<text x="351.6" y="234.6">N2P</text>
<text x="404" y="239.7">1</text>
<text x="128.2" y="240.8">CPU_WR</text>
<text x="128.9" y="243.3">D4_MUX</text>
<text x="129.2" y="245.9">SET_PC</text>
<text x="155" y="240.8">CLK</text>
<text x="155" y="243.3">D</text>
<text x="155" y="245.9">L</text>
<text x="166.1" y="240.8">Q</text>
<text x="166.1" y="243.3">Q</text>
<text x="198.2" y="240.8">LD_A4</text>
<text x="348.2" y="244.8">1</text>
<text x="404" y="244.8">2</text>
<text x="503" y="240.8">CLK</text>
<text x="503" y="245.9">DA</text>
<text x="512.7" y="245.9">QA</text>
<text x="556.3" y="240.8">CLK</text>
<text x="556.3" y="245.9">DA</text>
<text x="566.1" y="245.9">QA</text>
<text x="131.7" y="248.4">RSTS</text>
<text x="155" y="250.9">TG</text>
<text x="155" y="248.4">CL</text>
<text x="348.2" y="249.8">2</text>
<text x="369.6" y="247.3">3</text>
<text x="407.5" y="249.8">R2B</text>
<text x="503" y="248.4">DB</text>
<text x="503" y="250.9">DC</text>
<text x="512.6" y="250.9">QC</text>
<text x="512.7" y="248.4">QB</text>
<text x="556.3" y="248.4">DB</text>
<text x="556.3" y="250.9">DC</text>
<text x="565.9" y="250.9">QC</text>
<text x="566.1" y="248.4">QB</text>
<text x="153.5" y="254.9">C11</text>
<text x="351.6" y="254.9">N2P</text>
<text x="404" y="257.5">1</text>
<text x="448.9" y="252.3">X2B</text>
<text x="501.5" y="257.4">FDS</text>
<text x="503" y="253.5">DD</text>
<text x="512.6" y="253.5">QD</text>
<text x="554.8" y="257.4">FDS</text>
<text x="556.3" y="253.5">DD</text>
<text x="565.9" y="253.5">QD</text>
<text x="348.2" y="262.5">2</text>
<text x="404" y="262.5">2</text>
<text x="618.6" y="258.6">LD_A5</text>
<text x="620.6" y="261.1">IR21</text>
<text x="655.4" y="258.6">A1</text>
<text x="655.4" y="261.1">A2</text>
<text x="655.4" y="263.6">S1</text>
<text x="666.7" y="258.6">X</text>
<text x="348.2" y="267.6">1</text>
<text x="369.6" y="265.1">3</text>
<text x="407.5" y="267.6">R2B</text>
<text x="655.4" y="266.2">S2</text>
<text x="655.4" y="268.7">S6</text>
<text x="351.6" y="272.7">N2P</text>
<text x="404" y="275.2">1</text>
<text x="448.9" y="270.1">X2B</text>
<text x="655.4" y="271.3">S5</text>
<text x="404" y="280.3">2</text>
<text x="655.4" y="278.9">S4</text>
<text x="655.4" y="281.4">B2</text>
<text x="655.4" y="276.3">S3</text>
<text x="407.5" y="285.4">R2B</text>
<text x="448.9" y="287.9">X2B</text>
<text x="653.9" y="287.9">T5A</text>
<text x="655.4" y="284">B1</text>
<text x="404" y="293">1</text>
<text x="404" y="298.1">2</text>
<text x="618.6" y="296.7">LD_A4</text>
<text x="620.6" y="299.2">IR20</text>
<text x="655.4" y="296.7">A1</text>
<text x="655.4" y="299.2">A2</text>
<text x="666.7" y="296.7">X</text>
<text x="407.5" y="303.1">R2B</text>
<text x="450.7" y="301.9">V1N</text>
<text x="655.4" y="304.3">S2</text>
<text x="655.4" y="301.7">S1</text>
<text x="452.2" y="306.8">RAM_A5</text>
<text x="452.2" y="309.4">RAM_A4</text>
<text x="452.2" y="311.9">RAM_A3</text>
<text x="655.4" y="306.8">S6</text>
<text x="655.4" y="309.4">S5</text>
<text x="452.2" y="314.4">RAM_A2</text>
<text x="452.2" y="317">RAM_A1</text>
<text x="655.4" y="317">S4</text>
<text x="655.4" y="314.4">S3</text>
<text x="452.2" y="319.5">RAM_A0</text>
<text x="655.4" y="319.5">B2</text>
<text x="655.4" y="322.1">B1</text>
<text x="653.9" y="326">T5A</text>
<text x="618.6" y="334.8">LD_A3</text>
<text x="655.4" y="334.8">A1</text>
<text x="666.7" y="334.8">X</text>
<text x="620.6" y="337.3">IR19</text>
<text x="655.4" y="337.3">A2</text>
<text x="655.4" y="339.8">S1</text>
<text x="655.4" y="342.4">S2</text>
<text x="655.4" y="344.9">S6</text>
<text x="655.4" y="347.5">S5</text>
<text x="655.4" y="352.5">S3</text>
<text x="655.4" y="355.1">S4</text>
<text x="655.4" y="357.6">B2</text>
<text x="653.9" y="364.1">T5A</text>
<text x="655.4" y="360.2">B1</text>
<text x="618.6" y="372.9">LD_A2</text>
<text x="620.6" y="375.4">IR18</text>
<text x="655.4" y="372.9">A1</text>
<text x="655.4" y="375.4">A2</text>
<text x="655.4" y="377.9">S1</text>
<text x="666.7" y="372.9">X</text>
<text x="655.4" y="380.5">S2</text>
<text x="655.4" y="383">S6</text>
<text x="655.4" y="385.6">S5</text>
<text x="655.4" y="393.2">S4</text>
<text x="655.4" y="395.7">B2</text>
<text x="655.4" y="390.6">S3</text>
<text x="655.4" y="398.3">B1</text>
<text x="653.9" y="402.2">T5A</text>
<text x="618.6" y="411">LD_A1</text>
<text x="620.6" y="413.5">IR17</text>
<text x="655.4" y="411">A1</text>
<text x="655.4" y="413.5">A2</text>
<text x="666.7" y="411">X</text>
<text x="655.4" y="418.6">S2</text>
<text x="655.4" y="416">S1</text>
<text x="655.4" y="421.1">S6</text>
<text x="655.4" y="423.7">S5</text>
<text x="655.4" y="431.3">S4</text>
<text x="655.4" y="428.7">S3</text>
<text x="655.4" y="433.8">B2</text>
<text x="655.4" y="436.4">B1</text>
<text x="653.9" y="440.3">T5A</text>
<text x="618.6" y="449.1">LD_A0</text>
<text x="655.4" y="449.1">A1</text>
<text x="666.7" y="449.1">X</text>
<text x="620.6" y="451.6">IR16</text>
<text x="655.4" y="451.6">A2</text>
<text x="655.4" y="454.1">S1</text>
<text x="655.4" y="456.7">S2</text>
<text x="655.4" y="459.2">S6</text>
<text x="655.4" y="461.8">S5</text>
<text x="655.4" y="466.8">S3</text>
<text x="655.4" y="469.4">S4</text>
<text x="655.4" y="471.9">B2</text>
<text x="653.9" y="478.4">T5A</text>
<text x="655.4" y="474.5">B1</text>
<text x="736.7" y="549.6">TITLE:</text>
<text x="800.2" y="549.6">DATE:</text>
<text x="800.2" y="559.7">PAGE:</text>
<text x="736.7" y="566.1">BY:</text>
<text x="744.3" y="566.1">Sean Gonsalves</text>
<text x="782.4" y="566.1">REV:</text>
<text x="790" y="566.1">A</text>
</g>
<g font-size="1.2">
<text x="431.9" y="121.7">1</text>
<text x="431.9" y="122.9">0</text>
<text x="436.9" y="126.7">1</text>
<text x="436.9" y="128">0</text>
<text x="431.9" y="145.8">1</text>
<text x="431.9" y="144.5">0</text>
<text x="660.5" y="258.8">1</text>
<text x="660.5" y="260.1">0</text>
<text x="665.5" y="263.9">1</text>
<text x="665.5" y="265.2">0</text>
<text x="660.5" y="281.7">0</text>
<text x="660.5" y="282.9">1</text>
<text x="660.5" y="296.9">1</text>
<text x="660.5" y="298.2">0</text>
<text x="665.5" y="302">1</text>
<text x="665.5" y="303.3">0</text>
<text x="660.5" y="321">1</text>
<text x="660.5" y="319.8">0</text>
<text x="660.5" y="335">1</text>
<text x="660.5" y="336.3">0</text>
<text x="665.5" y="340.1">1</text>
<text x="665.5" y="341.4">0</text>
<text x="660.5" y="359.1">1</text>
<text x="660.5" y="357.9">0</text>
<text x="660.5" y="373.1">1</text>
<text x="660.5" y="374.4">0</text>
<text x="665.5" y="378.2">1</text>
<text x="665.5" y="379.5">0</text>
<text x="660.5" y="396">0</text>
<text x="660.5" y="397.2">1</text>
<text x="660.5" y="411.2">1</text>
<text x="660.5" y="412.5">0</text>
<text x="665.5" y="416.3">1</text>
<text x="665.5" y="417.6">0</text>
<text x="660.5" y="435.3">1</text>
<text x="660.5" y="434.1">0</text>
<text x="660.5" y="449.3">1</text>
<text x="660.5" y="450.6">0</text>
<text x="665.5" y="454.4">1</text>
<text x="665.5" y="455.7">0</text>
<text x="660.5" y="473.4">1</text>
<text x="660.5" y="472.2">0</text>
</g>
</svg>
